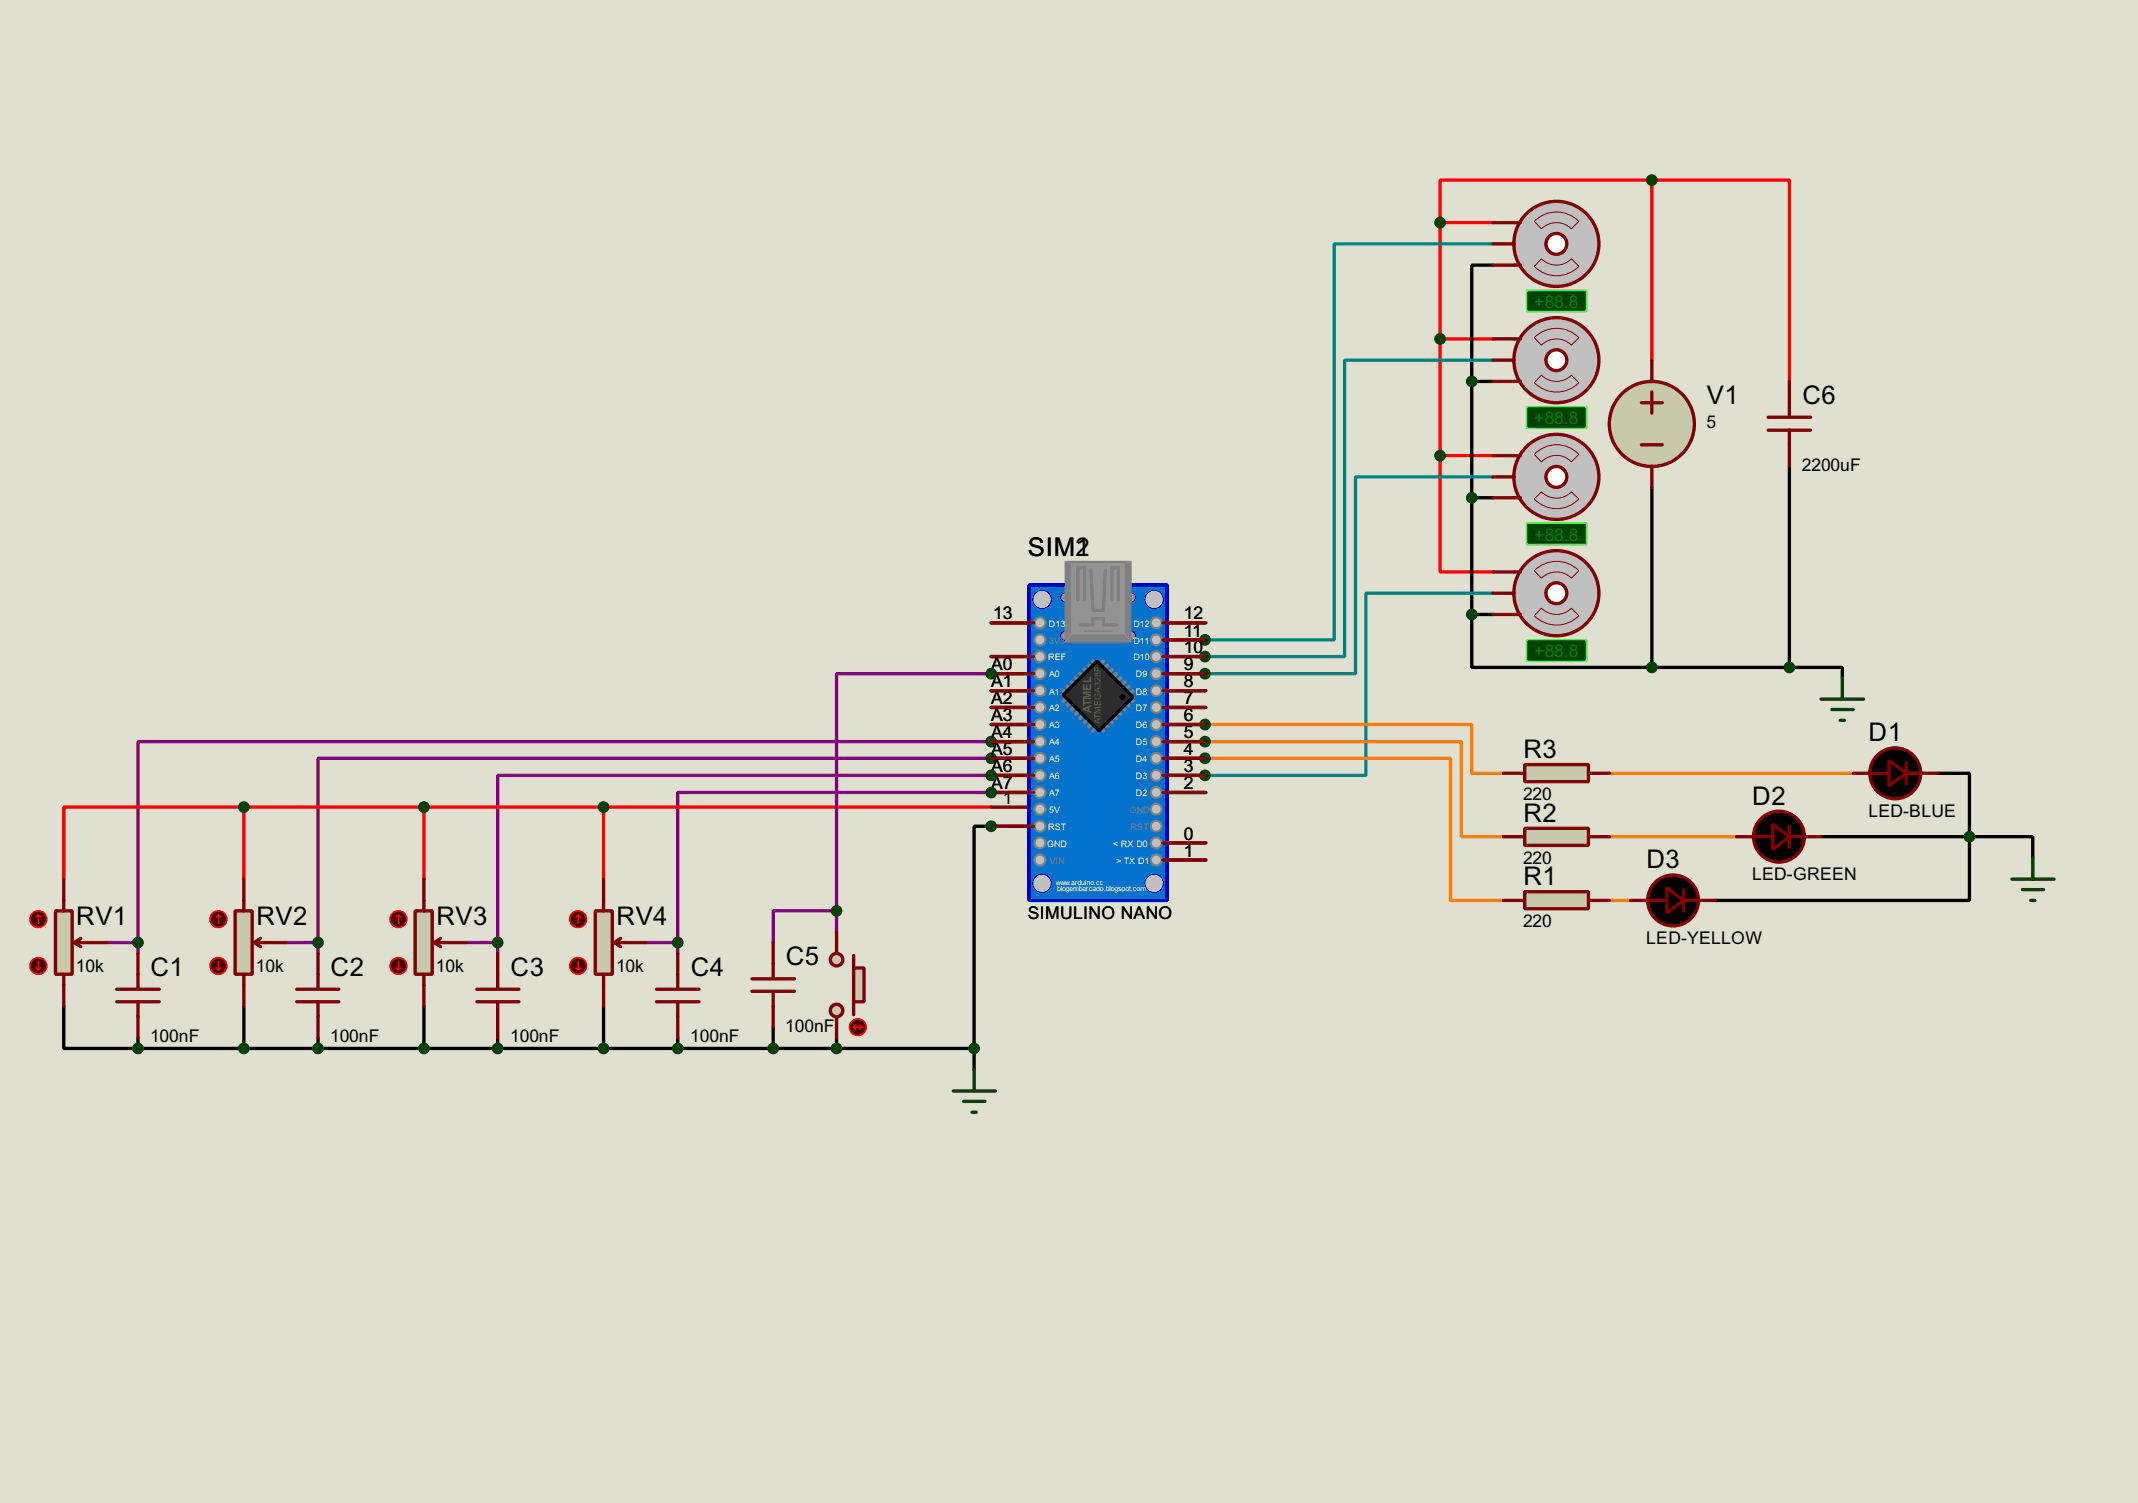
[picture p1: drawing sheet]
<svg xmlns="http://www.w3.org/2000/svg" width="256mm" height="180mm" viewBox="0 0 256 180" stroke-linecap="round" stroke-linejoin="round" font-family="sans-serif">
<path d="M0 0h256.5v180.3h-256.5z" fill="#e0e0d0"/>
<path d="M193.1 92.8h29.2M193.1 100.4h15.2M193.1 108h2.5" fill="none" stroke="#ff8000" stroke-width=".4"/>
<g fill="none" stroke="#000" stroke-width=".4">
<path d="M179.1 31.8h-2.5v14M176.6 45.8v27.9M176.6 59.7h2.5M176.6 45.8h2.5M198.2 58.5v21.6M214.7 55.9v24.2M176.6 73.7v6.4h21.6M176.6 73.7h2.5M198.2 80.1h16.5M214.7 80.1h6.3v1.2M232.5 92.8h3.8v7.6M218.5 100.4h17.8"/>
<path d="M236.3 100.4v7.6h-30.5M236.3 100.4h7.6v2.5M7.7 120.7v5.1h8.9M16.6 124.5v1.3M16.6 125.8h100.3v2.5M29.3 120.7v5.1M38.2 124.5v1.3M50.9 120.7v5.1M59.7 124.5v1.3M72.4 120.7v5.1M81.3 124.5v1.3M92.8 123.2v2.6"/>
<path d="M100.4 124.5v1.3"/>
</g>
<path d="M172.8 26.7v28M172.8 26.7h6.3M198.2 21.6h-25.4v5.1M198.2 21.6h16.5v24.2M198.2 21.6v21.6M172.8 54.7v13.9h6.3M172.8 40.7h6.3M172.8 54.7h6.3" fill="none" stroke="#f00" stroke-width=".4"/>
<path d="M12.8 113.1h3.8v1.3M34.3 113.1h3.9v1.3M55.9 113.1h3.8v1.3M77.5 113.1h3.8v1.3" fill="none" stroke="#800080" stroke-width=".4"/>
<circle cx="144.6" cy="93" r=".2" fill="#004000"/>
<path d="M179.1 71.2h-15.2v21.8h-19.3" fill="none" stroke="#008080" stroke-width=".4"/>
<circle cx="144.6" cy="91" r=".2" fill="#004000"/>
<path d="M144.6 91h29.4v17h6.4" fill="none" stroke="#ff8000" stroke-width=".4"/>
<circle cx="144.6" cy="89" r=".2" fill="#004000"/>
<path d="M144.6 89h30.7v11.4h5.1" fill="none" stroke="#ff8000" stroke-width=".4"/>
<circle cx="144.6" cy="86.9" r=".2" fill="#004000"/>
<path d="M144.6 86.9h32v5.9h3.8" fill="none" stroke="#ff8000" stroke-width=".4"/>
<circle cx="144.6" cy="80.8" r=".2" fill="#004000"/>
<path d="M179.1 57.2h-16.5v23.6h-18" fill="none" stroke="#008080" stroke-width=".4"/>
<circle cx="144.6" cy="78.8" r=".2" fill="#004000"/>
<path d="M179.1 43.2h-17.8v35.6h-16.7" fill="none" stroke="#008080" stroke-width=".4"/>
<circle cx="144.6" cy="76.8" r=".2" fill="#004000"/>
<path d="M179.1 29.3h-19v47.5h-15.5" fill="none" stroke="#008080" stroke-width=".4"/>
<circle cx="118.9" cy="91" r=".2" fill="#004000"/>
<path d="M118.9 91h-80.7v22.1" fill="none" stroke="#800080" stroke-width=".4"/>
<circle cx="118.9" cy="89" r=".2" fill="#004000"/>
<path d="M118.9 89h-102.3v24.1" fill="none" stroke="#800080" stroke-width=".4"/>
<g fill="#004000">
<circle cx="144.6" cy="101.1" r=".2"/>
<circle cx="144.6" cy="103.2" r=".2"/>
<circle cx="144.6" cy="95.1" r=".2"/>
<circle cx="144.6" cy="93" r=".2"/>
<circle cx="144.6" cy="91" r=".2"/>
<circle cx="144.6" cy="89" r=".2"/>
<circle cx="144.6" cy="86.9" r=".2"/>
<circle cx="144.6" cy="84.9" r=".2"/>
<circle cx="144.6" cy="82.9" r=".2"/>
<circle cx="144.6" cy="80.8" r=".2"/>
<circle cx="144.6" cy="78.8" r=".2"/>
<circle cx="144.6" cy="76.8" r=".2"/>
<circle cx="144.6" cy="74.7" r=".2"/>
<circle cx="118.9" cy="74.7" r=".2"/>
<circle cx="118.9" cy="78.8" r=".2"/>
<circle cx="118.9" cy="91" r=".2"/>
<circle cx="118.9" cy="89" r=".2"/>
<circle cx="118.9" cy="86.9" r=".2"/>
<circle cx="118.9" cy="84.9" r=".2"/>
<circle cx="118.9" cy="82.9" r=".2"/>
<circle cx="118.9" cy="99.1" r=".2"/>
</g>
<path d="M118.9 99.1h-2v26.7" fill="none" stroke="#000" stroke-width=".4"/>
<g fill="#004000">
<circle cx="118.9" cy="99.1" r=".2"/>
<circle cx="118.9" cy="93" r=".2"/>
</g>
<path d="M118.9 93h-59.2v20.1" fill="none" stroke="#800080" stroke-width=".4"/>
<g fill="#004000">
<circle cx="118.9" cy="93" r=".2"/>
<circle cx="118.9" cy="95.1" r=".2"/>
</g>
<path d="M118.9 95.1h-37.6v18" fill="none" stroke="#800080" stroke-width=".4"/>
<circle cx="118.9" cy="95.1" r=".2" fill="#004000"/>
<path d="M29.3 96.8h-21.6v8.7M29.3 96.8h89.6M29.3 96.8v8.7M50.9 96.8v8.7M72.4 96.8v8.7" fill="none" stroke="#f00" stroke-width=".4"/>
<circle cx="118.9" cy="80.8" r=".2" fill="#004000"/>
<path d="M118.9 80.8h-18.5v28.5M100.4 109.3h-7.6v3.8M100.4 109.3v2.5" fill="none" stroke="#800080" stroke-width=".4"/>
<g fill="#000" stroke="#800000" stroke-width=".4">
<path d="M226.6 91.2l2.1 1.6-2.1 1.5zM200 106.5l2 1.5-2 1.5zM212.7 98.9l2 1.5-2 1.5z"/>
<circle cx="227.3" cy="92.8" r="3.1"/>
<circle cx="200.7" cy="108" r="3.1"/>
<circle cx="213.4" cy="100.4" r="3.1"/>
</g>
<path d="M214.7 99.1v2.6M222.3 92.8h4.3M228.7 91.5v2.5M228.7 92.8h3.8M195.6 108h4.4M202 106.7v2.6M202 108h3.8M208.3 100.4h4.4M214.7 100.4h3.8" fill="none" stroke="#800000" stroke-width=".4"/>
<g fill="#c8c8aa" stroke="#800000" stroke-width=".4">
<circle cx="100.3" cy="121.2" r=".75"/>
<circle cx="100.3" cy="115.1" r=".75"/>
</g>
<path d="M102.4 114.6v7.1" fill="none" stroke="#800000" stroke-width=".4"/>
<path d="M102.4 116.1h1.3v4.1h-1.3z" fill="#c8c8aa" stroke="#800000" stroke-width=".4"/>
<path d="M100.4 111.8v2.6M100.4 122v2.5" fill="none" stroke="#800000" stroke-width=".4"/>
<circle cx="102.9" cy="123.2" r="1" fill="#400000" stroke="#f00" stroke-width=".2"/>
<path d="M102.4 123.2h1M102.4 123.2l.3 .3M102.7 123l-.3 .2M103.2 123l.2 .2M103.4 123.2l-.2 .3" fill="none" stroke="#f00" stroke-width=".2"/>
<path d="M182.9 99.4h7.7v2h-7.7z" fill="#c8c8aa" stroke="#800000" stroke-width=".4"/>
<path d="M180.4 100.4h2.5M190.6 100.4h2.5" fill="none" stroke="#800000" stroke-width=".4"/>
<path d="M182.9 107h7.7v2h-7.7z" fill="#c8c8aa" stroke="#800000" stroke-width=".4"/>
<path d="M180.4 108h2.5M190.6 108h2.5" fill="none" stroke="#800000" stroke-width=".4"/>
<path d="M182.9 91.7h7.7v2.1h-7.7z" fill="#c8c8aa" stroke="#800000" stroke-width=".4"/>
<path d="M180.4 92.8h2.5M190.6 92.8h2.5" fill="none" stroke="#800000" stroke-width=".4"/>
<path d="M241.4 105.5h5M242.6 106.7h2.6M243.6 108h.5M243.9 102.9v2.6M114.4 130.9h5M115.6 132.1h2.6M116.6 133.4h.5M116.9 128.3v2.6" fill="none" stroke="#004000" stroke-width=".4"/>
<path d="M6.7 109.3h2v7.6h-2z" fill="#c8c8aa" stroke="#800000" stroke-width=".4"/>
<path d="M7.7 105.5v3.8M7.7 116.9v3.8M8.9 113.1l.8 .5M8.9 113.1h3.9M9.7 112.6l-.8 .5" fill="none" stroke="#800000" stroke-width=".4"/>
<circle cx="4.6" cy="110.3" r="1" fill="#400000" stroke="#f00" stroke-width=".2"/>
<path d="M4.6 109.8l-.2 .2M4.6 109.8l.3 .2M4.6 109.8v1" fill="none" stroke="#f00" stroke-width=".2"/>
<circle cx="4.6" cy="115.9" r="1" fill="#400000" stroke="#f00" stroke-width=".2"/>
<path d="M4.4 116.1l.2 .3M4.6 115.4v1M4.9 116.1l-.3 .3" fill="none" stroke="#f00" stroke-width=".2"/>
<path d="M14 118.7h5.1M16.6 114.4v4.3M14 120.2h5.1M16.6 120.2v4.3" fill="none" stroke="#800000" stroke-width=".4"/>
<path d="M28.2 109.3h2.1v7.6h-2.1z" fill="#c8c8aa" stroke="#800000" stroke-width=".4"/>
<path d="M29.3 105.5v3.8M29.3 116.9v3.8M30.5 113.1l.8 .5M30.5 113.1h3.8M31.3 112.6l-.8 .5" fill="none" stroke="#800000" stroke-width=".4"/>
<circle cx="26.2" cy="110.3" r="1" fill="#400000" stroke="#f00" stroke-width=".2"/>
<path d="M26.2 109.8l-.2 .2M26.2 109.8l.3 .2M26.2 109.8v1" fill="none" stroke="#f00" stroke-width=".2"/>
<circle cx="26.2" cy="115.9" r="1" fill="#400000" stroke="#f00" stroke-width=".2"/>
<path d="M26 116.1l.2 .3M26.2 115.4v1M26.5 116.1l-.3 .3" fill="none" stroke="#f00" stroke-width=".2"/>
<path d="M35.6 118.7h5.1M38.2 114.4v4.3M35.6 120.2h5.1M38.2 120.2v4.3" fill="none" stroke="#800000" stroke-width=".4"/>
<circle cx="29.2" cy="125.8" r=".5" fill="#004000" stroke="#004000" stroke-width=".4"/>
<path d="M49.8 109.3h2.1v7.6h-2.1z" fill="#c8c8aa" stroke="#800000" stroke-width=".4"/>
<path d="M50.9 105.5v3.8M50.9 116.9v3.8M52.1 113.1l.8 .5M52.1 113.1h3.8M52.9 112.6l-.8 .5" fill="none" stroke="#800000" stroke-width=".4"/>
<circle cx="47.8" cy="110.3" r="1" fill="#400000" stroke="#f00" stroke-width=".2"/>
<path d="M47.8 109.8l-.2 .2M47.8 109.8l.3 .2M47.8 109.8v1" fill="none" stroke="#f00" stroke-width=".2"/>
<circle cx="47.8" cy="115.9" r="1" fill="#400000" stroke="#f00" stroke-width=".2"/>
<path d="M47.6 116.1l.2 .3M47.8 115.4v1M48.1 116.1l-.3 .3" fill="none" stroke="#f00" stroke-width=".2"/>
<path d="M57.2 118.7h5.1M59.7 114.4v4.3M57.2 120.2h5.1M59.7 120.2v4.3" fill="none" stroke="#800000" stroke-width=".4"/>
<circle cx="50.8" cy="125.8" r=".5" fill="#004000" stroke="#004000" stroke-width=".4"/>
<path d="M71.4 109.3h2.1v7.6h-2.1z" fill="#c8c8aa" stroke="#800000" stroke-width=".4"/>
<path d="M72.4 105.5v3.8M72.4 116.9v3.8M73.7 113.1l.8 .5M73.7 113.1h3.8M74.5 112.6l-.8 .5" fill="none" stroke="#800000" stroke-width=".4"/>
<circle cx="69.3" cy="110.3" r="1" fill="#400000" stroke="#f00" stroke-width=".2"/>
<path d="M69.4 109.8l-.3 .2M69.4 109.8l.3 .2M69.4 109.8v1" fill="none" stroke="#f00" stroke-width=".2"/>
<circle cx="69.3" cy="115.9" r="1" fill="#400000" stroke="#f00" stroke-width=".2"/>
<path d="M69.1 116.1l.3 .3M69.4 115.4v1M69.7 116.1l-.3 .3" fill="none" stroke="#f00" stroke-width=".2"/>
<path d="M78.8 118.7h5.1M81.3 114.4v4.3M90.2 118.9h5.1M90.2 117.4h5.1M92.8 113.1v4.3M92.8 118.9v4.3M78.8 120.2h5.1M81.3 120.2v4.3" fill="none" stroke="#800000" stroke-width=".4"/>
<g fill="#004000" stroke="#004000" stroke-width=".4">
<circle cx="72.4" cy="125.8" r=".5"/>
<circle cx="16.5" cy="125.8" r=".5"/>
<circle cx="38.1" cy="125.8" r=".5"/>
<circle cx="59.7" cy="125.8" r=".5"/>
<circle cx="81.3" cy="125.8" r=".5"/>
<circle cx="92.7" cy="125.8" r=".5"/>
<circle cx="116.8" cy="125.8" r=".5"/>
<circle cx="100.3" cy="125.8" r=".5"/>
<circle cx="236.2" cy="100.4" r=".5"/>
</g>
<circle cx="186.7" cy="43.2" r="5.1" fill="#c0c0c0" stroke="#800000" stroke-width=".4"/>
<circle cx="186.7" cy="43.2" r="1.25" fill="#feffff" stroke="#800000" stroke-width=".4"/>
<path d="M181.7 40.7h.7M181.7 45.8h.7" fill="none" stroke="#800000" stroke-width=".4"/>
<path d="M183.2 48.8h7.1v2.6h-7.1z" fill="#004000" stroke="#0f0" stroke-width=".2"/>
<path d="M184.1 40.5a3.7 3.7 0 0 1 5.3 0l-.9 .9a2.53 2.53 0 0 0-3.6 0zM184.9 45a2.54 2.54 0 0 0 3.6 0l.9 .9a3.7 3.7 0 0 1-5.3 0z" fill="none" stroke="#800000" stroke-width=".12"/>
<path d="M179.1 43.2h2.6M179.1 40.7h2.6M179.1 45.8h2.6" fill="none" stroke="#800000" stroke-width=".4"/>
<circle cx="186.7" cy="57.2" r="5.1" fill="#c0c0c0" stroke="#800000" stroke-width=".4"/>
<circle cx="186.7" cy="57.2" r="1.25" fill="#feffff" stroke="#800000" stroke-width=".4"/>
<path d="M181.7 54.7h.7M181.7 59.7h.7" fill="none" stroke="#800000" stroke-width=".4"/>
<path d="M183.2 62.8h7.1v2.5h-7.1z" fill="#004000" stroke="#0f0" stroke-width=".2"/>
<path d="M184.1 59.9l.8-.9a2.54 2.54 0 0 0 3.6 0l.9 .9a3.7 3.7 0 0 1-5.3 0zM184.1 54.5a3.7 3.7 0 0 1 5.3 0l-.9 .9a2.45 2.45 0 0 0-3.6 0z" fill="none" stroke="#800000" stroke-width=".12"/>
<path d="M179.1 57.2h2.6M179.1 54.7h2.6M179.1 59.7h2.6" fill="none" stroke="#800000" stroke-width=".4"/>
<circle cx="186.7" cy="71.2" r="5.1" fill="#c0c0c0" stroke="#800000" stroke-width=".4"/>
<circle cx="186.7" cy="71.2" r="1.25" fill="#feffff" stroke="#800000" stroke-width=".4"/>
<path d="M181.7 68.6h.7M181.7 73.7h.7" fill="none" stroke="#800000" stroke-width=".4"/>
<path d="M183.2 76.8h7.1v2.5h-7.1z" fill="#004000" stroke="#0f0" stroke-width=".2"/>
<path d="M184.1 68.5a3.7 3.7 0 0 1 5.3 0l-.9 .9a2.53 2.53 0 0 0-3.6 0zM184.9 73a2.54 2.54 0 0 0 3.6 0l.9 .9a3.7 3.7 0 0 1-5.3 0z" fill="none" stroke="#800000" stroke-width=".12"/>
<path d="M179.1 71.2h2.6M179.1 68.6h2.6M179.1 73.7h2.6" fill="none" stroke="#800000" stroke-width=".4"/>
<circle cx="186.7" cy="29.3" r="5.1" fill="#c0c0c0" stroke="#800000" stroke-width=".4"/>
<circle cx="186.7" cy="29.3" r="1.25" fill="#feffff" stroke="#800000" stroke-width=".4"/>
<path d="M181.7 26.7h.7M181.7 31.8h.7" fill="none" stroke="#800000" stroke-width=".4"/>
<path d="M183.2 34.9h7.1v2.5h-7.1z" fill="#004000" stroke="#0f0" stroke-width=".2"/>
<path d="M184.1 26.6a3.7 3.7 0 0 1 5.3 0l-.9 .9a2.53 2.53 0 0 0-3.6 0zM184.9 31.1a2.54 2.54 0 0 0 3.6 0l.9 .9a3.7 3.7 0 0 1-5.3 0z" fill="none" stroke="#800000" stroke-width=".12"/>
<path d="M179.1 29.3h2.6M179.1 26.7h2.6M179.1 31.8h2.6" fill="none" stroke="#800000" stroke-width=".4"/>
<circle cx="198.1" cy="50.9" r="5.1" fill="#c8c8aa" stroke="#800000" stroke-width=".4"/>
<path d="M196.9 48.3h2.5M196.9 53.4h2.5M198.2 43.2v2.6M198.2 47v2.6M198.2 55.9v2.6M212.1 51.6h5.1M212.1 50.1h5.1M214.7 45.8v4.3M214.7 51.6v4.3" fill="none" stroke="#800000" stroke-width=".4"/>
<g fill="#004000" stroke="#004000" stroke-width=".4">
<circle cx="172.7" cy="40.7" r=".5"/>
<circle cx="172.7" cy="54.7" r=".5"/>
<circle cx="172.7" cy="26.7" r=".5"/>
<circle cx="176.5" cy="73.7" r=".5"/>
<circle cx="176.5" cy="59.7" r=".5"/>
<circle cx="176.5" cy="45.8" r=".5"/>
<circle cx="198.1" cy="21.6" r=".5"/>
<circle cx="198.1" cy="80.1" r=".5"/>
<circle cx="214.6" cy="80.1" r=".5"/>
<circle cx="81.3" cy="113.1" r=".5"/>
<circle cx="59.7" cy="113.1" r=".5"/>
<circle cx="38.1" cy="113.1" r=".5"/>
<circle cx="16.5" cy="113.1" r=".5"/>
</g>
<path d="M218.5 83.9h5.1M219.8 85.1h2.5M220.8 86.4h.5M221 81.3v2.6" fill="none" stroke="#004000" stroke-width=".4"/>
<path d="M124 94.3h7.6v5.1h-7.6z" fill="#c8c8aa" stroke="#800000" stroke-width=".4"/>
<path d="M124 96.8h1.8" fill="none" stroke="#800000" stroke-width=".4"/>
<circle cx="126.5" cy="96.8" r=".75" fill="#feffff" stroke="#800000" stroke-width=".4"/>
<path d="M129.8 96.8h1.8" fill="none" stroke="#800000" stroke-width=".4"/>
<circle cx="129" cy="96.8" r=".75" fill="#feffff" stroke="#800000" stroke-width=".4"/>
<path d="M118.9 96.8h5.1M131.6 96.8h5.1" fill="none" stroke="#800000" stroke-width=".4"/>
<path d="M123.5 70.2h16.5v37.8h-16.5z" fill-rule="evenodd" fill="#0272cc" stroke="#0000c0" stroke-width=".4"/>
<circle cx="125" cy="71.9" r="1.1" fill="#c0c0c0" stroke="#0000c0" stroke-width=".12"/>
<g fill="#939393" stroke="#0000c0" stroke-width=".12">
<circle cx="135.6" cy="71.7" r=".55"/>
<circle cx="127.8" cy="71.7" r=".55"/>
</g>
<circle cx="138.4" cy="71.9" r="1.1" fill="#c0c0c0" stroke="#0000c0" stroke-width=".12"/>
<g fill="#939393" stroke="#0000c0" stroke-width=".12">
<circle cx="135.6" cy="76.3" r=".55"/>
<circle cx="127.8" cy="76.3" r=".55"/>
</g>
<path d="M127.8 67.4h7.9v9.6h-7.9z" fill="#808080" stroke="#808080" stroke-width=".15"/>
<path d="M128.6 67.6h6.3v8.4h-6.3z" fill="#939393" stroke="#939393" stroke-width=".15"/>
<path d="M127.8 67.4l.8 .2M128.6 76l-.8 1M134.9 76l.8 1M135.7 67.4l-.8 .2" fill="none" stroke="#939393" stroke-width=".12"/>
<path d="M129.3 71.9v-3.8h.8v3.8M129.6 75h1.5v-.8h1.3v.8h1.5M130.9 68.4l.2 4.6M132.6 68.4l-.2 4.8h-1.3M133.4 71.9v-3.8h.8v3.8" fill="none" stroke="#808080" stroke-width=".4"/>
<path d="M130.1 75.7h3.3" fill="none" stroke="#808080" stroke-width=".2"/>
<g fill="#c0c0c0" stroke="#0000c0" stroke-width=".12">
<circle cx="138.4" cy="106" r="1.1"/>
<circle cx="125" cy="106" r="1.1"/>
</g>
<g fill="none" stroke="#808080" stroke-width=".45">
<path d="M130.6 79.8l.5 .5M131.1 79.3l.5 .5M132.4 79.3l-.5 .5M132.9 79.8l-.5 .5M127.6 82.9l.5 .5M128.1 83.6l-.5 .5M128.1 82.4l.5 .5M128.6 84.1l-.5 .5M128.6 81.8l.5 .6M129.1 84.6l-.5 .5M129.1 81.3l.5 .5M129.6 85.1l-.5 .6"/>
<path d="M129.6 80.8l.5 .5M130.1 85.7l-.5 .5M130.1 80.3l.5 .5M130.6 86.2l-.5 .5M131.1 86.7l-.5 .5M131.6 87.2l-.5 .5M131.9 87.2l.5 .5M132.4 86.7l.5 .5M132.9 86.2l.5 .5M133.4 80.3l-.5 .5M133.4 85.7l.5 .5M133.9 80.8l-.5 .5"/>
<path d="M133.9 85.1l.5 .6M134.4 81.3l-.5 .5M134.4 84.6l.5 .5M134.9 81.8l-.5 .6M134.9 84.1l.5 .5M135.4 82.4l-.5 .5M135.4 83.6l.5 .5M135.9 82.9l-.5 .5"/>
</g>
<path d="M127.6 83.4l4-4.1 4.3 4.3-4 4.1z" fill-rule="evenodd" fill="#2c2c2c" stroke="#000" stroke-width=".4"/>
<circle cx="134.6" cy="83.6" r=".3" fill="#000" stroke="#000" stroke-width=".12"/>
<g fill="#c0c0c0" stroke="#808080" stroke-width=".25">
<circle cx="138.7" cy="76.8" r=".65"/>
<circle cx="138.7" cy="74.7" r=".65"/>
<circle cx="138.7" cy="78.8" r=".65"/>
<circle cx="138.7" cy="80.8" r=".65"/>
<circle cx="138.7" cy="84.9" r=".65"/>
<circle cx="138.7" cy="82.9" r=".65"/>
<circle cx="138.7" cy="86.9" r=".65"/>
<circle cx="138.7" cy="89" r=".65"/>
<circle cx="138.7" cy="93" r=".65"/>
<circle cx="138.7" cy="91" r=".65"/>
<circle cx="138.7" cy="95.1" r=".65"/>
<circle cx="138.7" cy="97.1" r=".65"/>
<circle cx="138.7" cy="101.1" r=".65"/>
<circle cx="138.7" cy="99.1" r=".65"/>
<circle cx="138.7" cy="103.2" r=".65"/>
<circle cx="124.7" cy="76.8" r=".65"/>
<circle cx="124.7" cy="74.7" r=".65"/>
<circle cx="124.7" cy="78.8" r=".65"/>
<circle cx="124.7" cy="80.8" r=".65"/>
<circle cx="124.7" cy="84.9" r=".65"/>
<circle cx="124.7" cy="82.9" r=".65"/>
<circle cx="124.7" cy="86.9" r=".65"/>
<circle cx="124.7" cy="89" r=".65"/>
<circle cx="124.7" cy="93" r=".65"/>
<circle cx="124.7" cy="91" r=".65"/>
<circle cx="124.7" cy="95.1" r=".65"/>
<circle cx="124.7" cy="97.1" r=".65"/>
<circle cx="124.7" cy="101.1" r=".65"/>
<circle cx="124.7" cy="99.1" r=".65"/>
<circle cx="124.7" cy="103.2" r=".65"/>
</g>
<g fill="none" stroke="#800000" stroke-width=".4">
<path d="M118.9 78.8h5.1M118.9 74.7h5.1M139.5 78.8h5.1M139.5 76.8h5.1M139.5 74.7h5.1M118.9 95.1h5.1M118.9 93h5.1M118.9 91h5.1M118.9 89h5.1M118.9 86.9h5.1M118.9 84.9h5.1M118.9 82.9h5.1"/>
<path d="M118.9 80.8h5.1M118.9 99.1h5.1M139.5 95.1h5.1M139.5 93h5.1M139.5 91h5.1M139.5 89h5.1M139.5 86.9h5.1M139.5 84.9h5.1M139.5 82.9h5.1M139.5 80.8h5.1M139.5 101.1h5.1M139.5 103.2h5.1"/>
</g>
<g fill="#004000" stroke="#004000" stroke-width=".4">
<circle cx="144.5" cy="93" r=".5"/>
<circle cx="144.5" cy="91" r=".5"/>
<circle cx="144.5" cy="89" r=".5"/>
<circle cx="144.5" cy="86.9" r=".5"/>
<circle cx="144.5" cy="80.8" r=".5"/>
<circle cx="144.5" cy="78.8" r=".5"/>
<circle cx="144.5" cy="76.8" r=".5"/>
<circle cx="118.9" cy="91" r=".5"/>
<circle cx="118.9" cy="89" r=".5"/>
</g>
<path d="M123.5 70.2h16.5v37.8h-16.5z" fill-rule="evenodd" fill="#0272cc" stroke="#0000c0" stroke-width=".4"/>
<circle cx="125" cy="71.9" r="1.1" fill="#c0c0c0" stroke="#0000c0" stroke-width=".12"/>
<g fill="#939393" stroke="#0000c0" stroke-width=".12">
<circle cx="135.6" cy="71.7" r=".55"/>
<circle cx="127.8" cy="71.7" r=".55"/>
</g>
<circle cx="138.4" cy="71.9" r="1.1" fill="#c0c0c0" stroke="#0000c0" stroke-width=".12"/>
<g fill="#939393" stroke="#0000c0" stroke-width=".12">
<circle cx="135.6" cy="76.3" r=".55"/>
<circle cx="127.8" cy="76.3" r=".55"/>
</g>
<path d="M127.8 67.4h7.9v9.6h-7.9z" fill="#808080" stroke="#808080" stroke-width=".15"/>
<path d="M128.6 67.6h6.3v8.4h-6.3z" fill="#939393" stroke="#939393" stroke-width=".15"/>
<path d="M127.8 67.4l.8 .2M128.6 76l-.8 1M134.9 76l.8 1M135.7 67.4l-.8 .2" fill="none" stroke="#939393" stroke-width=".12"/>
<path d="M129.3 71.9v-3.8h.8v3.8M129.6 75h1.5v-.8h1.3v.8h1.5M130.9 68.4l.2 4.6M132.6 68.4l-.2 4.8h-1.3M133.4 71.9v-3.8h.8v3.8" fill="none" stroke="#808080" stroke-width=".4"/>
<path d="M130.1 75.7h3.3" fill="none" stroke="#808080" stroke-width=".2"/>
<g fill="#c0c0c0" stroke="#0000c0" stroke-width=".12">
<circle cx="138.4" cy="106" r="1.1"/>
<circle cx="125" cy="106" r="1.1"/>
</g>
<g fill="none" stroke="#808080" stroke-width=".45">
<path d="M130.6 79.8l.5 .5M131.1 79.3l.5 .5M132.4 79.3l-.5 .5M132.9 79.8l-.5 .5M127.6 82.9l.5 .5M128.1 83.6l-.5 .5M128.1 82.4l.5 .5M128.6 84.1l-.5 .5M128.6 81.8l.5 .6M129.1 84.6l-.5 .5M129.1 81.3l.5 .5M129.6 85.1l-.5 .6"/>
<path d="M129.6 80.8l.5 .5M130.1 85.7l-.5 .5M130.1 80.3l.5 .5M130.6 86.2l-.5 .5M131.1 86.7l-.5 .5M131.6 87.2l-.5 .5M131.9 87.2l.5 .5M132.4 86.7l.5 .5M132.9 86.2l.5 .5M133.4 80.3l-.5 .5M133.4 85.7l.5 .5M133.9 80.8l-.5 .5"/>
<path d="M133.9 85.1l.5 .6M134.4 81.3l-.5 .5M134.4 84.6l.5 .5M134.9 81.8l-.5 .6M134.9 84.1l.5 .5M135.4 82.4l-.5 .5M135.4 83.6l.5 .5M135.9 82.9l-.5 .5"/>
</g>
<path d="M127.6 83.4l4-4.1 4.3 4.3-4 4.1z" fill-rule="evenodd" fill="#2c2c2c" stroke="#000" stroke-width=".4"/>
<circle cx="134.6" cy="83.6" r=".3" fill="#000" stroke="#000" stroke-width=".12"/>
<g fill="#c0c0c0" stroke="#808080" stroke-width=".25">
<circle cx="138.7" cy="76.8" r=".65"/>
<circle cx="138.7" cy="74.7" r=".65"/>
<circle cx="138.7" cy="78.8" r=".65"/>
<circle cx="138.7" cy="80.8" r=".65"/>
<circle cx="138.7" cy="84.9" r=".65"/>
<circle cx="138.7" cy="82.9" r=".65"/>
<circle cx="138.7" cy="86.9" r=".65"/>
<circle cx="138.7" cy="89" r=".65"/>
<circle cx="138.7" cy="93" r=".65"/>
<circle cx="138.7" cy="91" r=".65"/>
<circle cx="138.7" cy="95.1" r=".65"/>
<circle cx="138.7" cy="97.1" r=".65"/>
<circle cx="138.7" cy="101.1" r=".65"/>
<circle cx="138.7" cy="99.1" r=".65"/>
<circle cx="138.7" cy="103.2" r=".65"/>
<circle cx="124.7" cy="76.8" r=".65"/>
<circle cx="124.7" cy="74.7" r=".65"/>
<circle cx="124.7" cy="78.8" r=".65"/>
<circle cx="124.7" cy="80.8" r=".65"/>
<circle cx="124.7" cy="84.9" r=".65"/>
<circle cx="124.7" cy="82.9" r=".65"/>
<circle cx="124.7" cy="86.9" r=".65"/>
<circle cx="124.7" cy="89" r=".65"/>
<circle cx="124.7" cy="93" r=".65"/>
<circle cx="124.7" cy="91" r=".65"/>
<circle cx="124.7" cy="95.1" r=".65"/>
<circle cx="124.7" cy="97.1" r=".65"/>
<circle cx="124.7" cy="101.1" r=".65"/>
<circle cx="124.7" cy="99.1" r=".65"/>
<circle cx="124.7" cy="103.2" r=".65"/>
</g>
<g fill="none" stroke="#800000" stroke-width=".4">
<path d="M118.9 78.8h5.1M118.9 74.7h5.1M139.5 78.8h5.1M139.5 76.8h5.1M139.5 74.7h5.1M118.9 95.1h5.1M118.9 93h5.1M118.9 91h5.1M118.9 89h5.1M118.9 86.9h5.1M118.9 84.9h5.1M118.9 82.9h5.1"/>
<path d="M118.9 80.8h5.1M118.9 99.1h5.1M139.5 95.1h5.1M139.5 93h5.1M139.5 91h5.1M139.5 89h5.1M139.5 86.9h5.1M139.5 84.9h5.1M139.5 82.9h5.1M139.5 80.8h5.1M139.5 101.1h5.1M139.5 103.2h5.1"/>
</g>
<g fill="#004000" stroke="#004000" stroke-width=".4">
<circle cx="118.9" cy="99.1" r=".5"/>
<circle cx="118.9" cy="93" r=".5"/>
<circle cx="118.9" cy="95.1" r=".5"/>
<circle cx="72.4" cy="96.8" r=".5"/>
<circle cx="50.8" cy="96.8" r=".5"/>
<circle cx="29.2" cy="96.8" r=".5"/>
<circle cx="118.9" cy="80.8" r=".5"/>
<circle cx="100.3" cy="109.3" r=".5"/>
</g>
<g font-size="3.5">
<text x="204.8" y="48.5">V1</text>
<text x="216.2" y="48.5">C6</text>
<text x="123.3" y="66.7">SIM2</text>
<text x="123.3" y="66.7">SIM1</text>
<text x="224.2" y="88.9">D1</text>
<text x="123.9" y="93.5">J1</text>
<text x="182.8" y="90.9">R3</text>
<text x="182.8" y="98.6">R2</text>
<text x="210.2" y="96.5">D2</text>
<text x="182.8" y="106.2">R1</text>
<text x="197.5" y="104.2">D3</text>
<text x="9.2" y="111">RV1</text>
<text x="30.8" y="111">RV2</text>
<text x="52.4" y="111">RV3</text>
<text x="74" y="111">RV4</text>
<text x="18.1" y="117.1">C1</text>
<text x="39.7" y="117.1">C2</text>
<text x="61.3" y="117.1">C3</text>
<text x="82.9" y="117.1">C4</text>
<text x="94.3" y="115.8">C5</text>
</g>
<g font-size="2.4" fill="#008000">
<text x="184.1" y="36.9">+88.8</text>
<text x="184.1" y="50.8">+88.8</text>
<text x="184.1" y="64.9">+88.8</text>
<text x="184.1" y="78.8">+88.8</text>
</g>
<g font-size="2.4">
<text x="204.7" y="51.4">5</text>
<text x="216.2" y="56.4">2200uF</text>
<text x="119.2" y="74.3">13</text>
<text x="142" y="76.4">11</text>
<text x="142" y="74.3">12</text>
<text x="118.9" y="82.5">A1</text>
<text x="118.9" y="80.4">A0</text>
<text x="142" y="82.5">8</text>
<text x="142" y="80.4">9</text>
<text x="142" y="78.3">10</text>
<text x="118.9" y="88.5">A4</text>
<text x="118.9" y="86.5">A3</text>
<text x="118.9" y="84.5">A2</text>
<text x="142" y="88.5">5</text>
<text x="142" y="86.5">6</text>
<text x="142" y="84.5">7</text>
<text x="118.9" y="90.6">A5</text>
<text x="118.9" y="92.6">A6</text>
<text x="118.9" y="94.7">A7</text>
<text x="142" y="94.7">2</text>
<text x="142" y="92.6">3</text>
<text x="142" y="90.6">4</text>
<text x="182.7" y="96">220</text>
<text x="120.3" y="96.4">1</text>
<text x="123.8" y="101.6">26640201RP2</text>
<text x="142" y="100.7">0</text>
<text x="224.1" y="98">LED-BLUE</text>
<text x="142" y="102.8">1</text>
<text x="182.7" y="103.6">220</text>
<text x="210.2" y="105.6">LED-GREEN</text>
<text x="123.3" y="110.2">SIMULINO NANO</text>
<text x="182.7" y="111.2">220</text>
<text x="197.5" y="113.3">LED-YELLOW</text>
<text x="9.1" y="116.6">10k</text>
<text x="30.7" y="116.6">10k</text>
<text x="52.3" y="116.6">10k</text>
<text x="73.9" y="116.6">10k</text>
<text x="18" y="125">100nF</text>
<text x="39.6" y="125">100nF</text>
<text x="61.2" y="125">100nF</text>
<text x="82.8" y="125">100nF</text>
<text x="94.2" y="123.8">100nF</text>
</g>
<text font-size="1.5" fill="#808000" x="130.9" y="85.5" transform="rotate(-90 130.9 85.5)">ATMEL</text>
<g font-size="1.2" fill="#fff">
<text x="125.8" y="75.1">D13</text>
<text x="136" y="75.1">D12</text>
<text x="136" y="77.2">D11</text>
<text x="125.7" y="79.2">REF</text>
<text x="125.9" y="83.3">A1</text>
<text x="125.9" y="81.3">A0</text>
<text x="136" y="79.2">D10</text>
<text x="136.3" y="81.3">D9</text>
<text x="136.3" y="83.3">D8</text>
<text x="125.9" y="89.4">A4</text>
<text x="125.9" y="87.4">A3</text>
<text x="125.9" y="85.3">A2</text>
<text x="136.3" y="85.3">D7</text>
<text x="136.3" y="87.4">D6</text>
<text x="136.3" y="89.4">D5</text>
<text x="125.9" y="95.5">A7</text>
<text x="125.9" y="93.5">A6</text>
<text x="125.9" y="91.4">A5</text>
<text x="136.3" y="91.4">D4</text>
<text x="136.3" y="93.5">D3</text>
<text x="136.3" y="95.5">D2</text>
<text x="125.6" y="101.6">GND</text>
<text x="125.7" y="99.6">RST</text>
<text x="125.9" y="97.5">5V</text>
<text x="133.6" y="101.6">&lt; RX D0</text>
<text x="133.9" y="103.6">&gt; TX D1</text>
</g>
<g font-size="1.2" fill="#808080">
<text x="125.9" y="77.2">3V3</text>
<text x="135.5" y="97.5">GND</text>
<text x="135.6" y="99.6">RST</text>
<text x="125.9" y="103.6">VIN</text>
</g>
<text font-size="1.2" fill="#808000" x="132.1" y="86.8" transform="rotate(-90 132.1 86.8)">ATMEGA328P</text>
<g font-size="1" fill="#fff">
<text x="126.7" y="106.1">www.arduino.cc</text>
<text x="126.8" y="106.9">blogembarcado.blogspot.com</text>
</g>
</svg>
